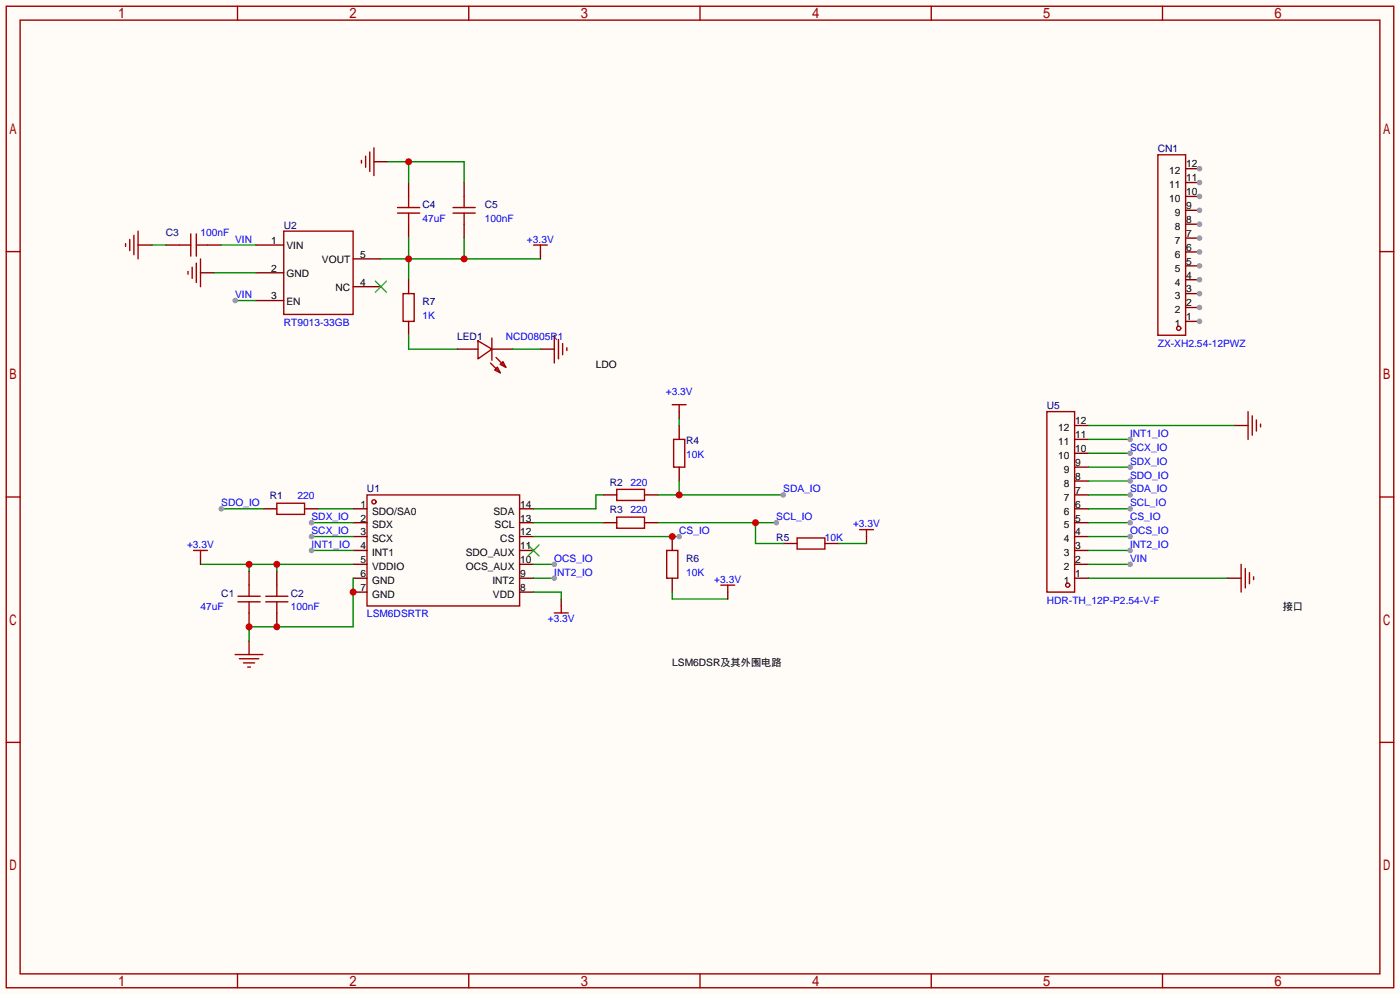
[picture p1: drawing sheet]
<svg xmlns="http://www.w3.org/2000/svg" width="256mm" height="182mm" viewBox="0 0 256 182" stroke-linecap="round" stroke-linejoin="round" font-family="sans-serif">
<path d="M0 0h256.3v181.9h-256.3z" fill="#fffcf7"/>
<g fill="none" stroke="#a10000" stroke-width=".25">
<path d="M1.1 1.1h254v179.6h-254zM3.7 3.7h248.9v174.5h-248.9zM43.5 1.1v2.6M85.8 1.1v2.6M128.1 1.1v2.6M170.5 1.1v2.6M212.8 1.1v2.6M1.1 46h2.6M252.6 46h2.5M1.1 90.9h2.6M50.7 92.1h5.1v2h-5.1zM67.2 90.6h27.9v20.3h-27.9z"/>
<path d="M252.6 90.9h2.5M43.6 110.1h4M43.6 109.1h4M45.6 107.1v2M45.6 110.1v2M48.6 110.1h4.1M48.6 109.1h4.1M50.7 107.1v2M50.7 110.1v2M1.1 135.8h2.6M252.6 135.8h2.5M43.5 178.2v2.5"/>
<path d="M85.8 178.2v2.5M128.1 178.2v2.5M170.5 178.2v2.5M212.8 178.2v2.5"/>
<circle cx="68.5" cy="91.8" r=".38"/>
</g>
<g fill="none" stroke="#870000" stroke-width=".25">
<path d="M48.1 93.1h2.6M55.8 93.1h2.5M64.6 93.1h2.6M64.6 95.6h2.6M64.6 98.2h2.6M95.1 93.1h2.6M95.1 95.6h2.6M95.1 98.2h2.6M45.6 104.5v2.6M45.6 112.1v2.6M50.7 104.5v2.6M50.7 112.1v2.6"/>
<path d="M64.6 100.7h2.6M64.6 103.3h2.6M64.6 105.8h2.6M64.6 108.3h2.6M95.1 100.7h2.6M95.1 103.3h2.6M95.1 105.8h2.6M95.1 108.3h2.6"/>
</g>
<path d="M96.6 99.7l2.1 2M98.7 99.7l-2.1 2" fill="none" stroke="#3c3" stroke-width=".25"/>
<path d="M58.3 93.1h6.3M36.7 103.3h27.9M45.6 103.3v1.2M50.7 103.3v1.2" fill="none" stroke="#008700" stroke-width=".25"/>
<g fill="#c00">
<circle cx="45.6" cy="103.3" r=".63"/>
<circle cx="50.7" cy="103.3" r=".63"/>
</g>
<path d="M36.7 102v1.3M45.6 117.2v2.6" fill="none" stroke="#870000" stroke-width=".25"/>
<path d="M35.4 100.7h2.6M36.7 100.7v1.3M43.1 119.8h5M43.8 120.5h3.6M44.6 121.3h2M45.3 122h.5" fill="none" stroke="#a10000" stroke-width=".25"/>
<path d="M64.6 105.8v8.9h-19v2.5" fill="none" stroke="#008700" stroke-width=".25"/>
<g fill="#c00">
<circle cx="45.6" cy="114.7" r=".63"/>
<circle cx="50.7" cy="114.7" r=".63"/>
<circle cx="64.6" cy="108.3" r=".63"/>
</g>
<path d="M123.1 74h2.5M124.3 74v1.3M112.9 89.5h5.1v2.1h-5.1zM112.9 94.6h5.1v2h-5.1zM123.3 80.4h2v5.1h-2zM145.9 98.4h5.1v2.1h-5.1z" fill="none" stroke="#a10000" stroke-width=".25"/>
<path d="M124.3 75.3v1.3M124.3 77.9v2.5M110.4 90.6h2.5M110.4 95.6h2.5M118 90.6h2.5M118 95.6h2.5M124.3 85.5v2.5M143.4 99.4h2.5M151 99.4h2.5" fill="none" stroke="#870000" stroke-width=".25"/>
<path d="M124.3 76.6v1.3M97.7 95.6h12.7M110.4 90.6h-1.3v2.5h-11.4M120.5 90.6h22.9M124.3 88v2.6" fill="none" stroke="#008700" stroke-width=".25"/>
<circle cx="124.3" cy="90.6" r=".63" fill="#c00"/>
<circle cx="143.4" cy="90.6" r=".51" fill="#999"/>
<path d="M120.5 95.6h21.6M138.3 95.6v3.8h5.1" fill="none" stroke="#008700" stroke-width=".25"/>
<circle cx="138.3" cy="95.6" r=".63" fill="#c00"/>
<circle cx="142.1" cy="95.6" r=".51" fill="#999"/>
<path d="M122 100.7h2.1v5.1h-2.1z" fill="none" stroke="#a10000" stroke-width=".25"/>
<path d="M123.1 98.2v2.5M123.1 105.8v2.5" fill="none" stroke="#870000" stroke-width=".25"/>
<path d="M97.7 98.2h26.6" fill="none" stroke="#008700" stroke-width=".25"/>
<circle cx="123.1" cy="98.2" r=".63" fill="#c00"/>
<circle cx="124.3" cy="98.2" r=".51" fill="#999"/>
<path d="M97.7 108.3h5v1.3M97.7 103.3h3.8M123.1 108.3v1.3h10.1" fill="none" stroke="#008700" stroke-width=".25"/>
<path d="M102.7 109.6v1.3M133.2 108.3v1.3" fill="none" stroke="#870000" stroke-width=".25"/>
<path d="M101.5 112.1h2.5M102.7 110.9v1.2M132 107.1h2.5M133.2 107.1v1.2" fill="none" stroke="#a10000" stroke-width=".25"/>
<circle cx="101.5" cy="103.3" r=".51" fill="#999"/>
<path d="M97.7 105.8h3.8" fill="none" stroke="#008700" stroke-width=".25"/>
<circle cx="101.5" cy="105.8" r=".51" fill="#999"/>
<path d="M57 95.6h7.6" fill="none" stroke="#008700" stroke-width=".25"/>
<circle cx="57" cy="95.6" r=".51" fill="#999"/>
<path d="M57 98.2h7.6" fill="none" stroke="#008700" stroke-width=".25"/>
<circle cx="57" cy="98.2" r=".51" fill="#999"/>
<path d="M57 100.7h7.6" fill="none" stroke="#008700" stroke-width=".25"/>
<circle cx="57" cy="100.7" r=".51" fill="#999"/>
<path d="M40.5 93.1h7.6" fill="none" stroke="#008700" stroke-width=".25"/>
<circle cx="40.5" cy="93.1" r=".51" fill="#999"/>
<path d="M25.3 44.8h2.5M30.4 44.8h2.5M36.7 49.9h2.5M38 44.8h2.5M46.9 44.8h5M46.9 49.9h5M46.9 55h5M64.6 52.5h5.1M64.6 47.4h5.1M158.6 98.2v1.2" fill="none" stroke="#870000" stroke-width=".25"/>
<g fill="none" stroke="#a10000" stroke-width=".25">
<path d="M23 44.6v.5M23.7 43.8v2M24.5 43.1v3.5M25.3 42.3v5.1M32.9 44.8h2M34.4 49.7v.5M34.9 42.8v4.1M35.2 48.9v2M35.9 44.8h2.1M35.9 42.8v4.1M35.9 48.1v3.6M36.7 47.4v5.1"/>
<path d="M51.9 42.3h12.7v15.2h-12.7zM157.4 96.9h2.5M158.6 96.9v1.3"/>
</g>
<path d="M27.8 44.8h2.6M39.2 49.9h7.7M40.5 44.8h6.4M43.1 55h3.8M153.5 99.4h5.1" fill="none" stroke="#008700" stroke-width=".25"/>
<path d="M68.7 51.4l2 2.1M70.7 51.4l-2 2.1" fill="none" stroke="#3c3" stroke-width=".25"/>
<circle cx="43.1" cy="55" r=".51" fill="#999"/>
<path d="M68.5 29.6h2.5M74.8 33.4v2.5M85 33.4v2.5M74.8 41v2.6M85 41v2.6" fill="none" stroke="#870000" stroke-width=".25"/>
<path d="M66.2 29.3v.5M66.9 28.6v2M67.7 27.8v3.6M68.5 27.1v5M72.8 39h4M72.8 38h4M74.8 35.9v2.1M74.8 39v2M82.9 39h4.1M82.9 38h4.1M85 35.9v2.1M85 39v2" fill="none" stroke="#a10000" stroke-width=".25"/>
<path d="M71 29.6h14v3.8M74.8 29.6v3.8" fill="none" stroke="#008700" stroke-width=".25"/>
<circle cx="74.8" cy="29.6" r=".63" fill="#c00"/>
<path d="M69.7 47.4h29.2M74.8 43.6v7.6M85 43.6v3.8" fill="none" stroke="#008700" stroke-width=".25"/>
<g fill="#c00">
<circle cx="85" cy="47.4" r=".63"/>
<circle cx="74.8" cy="47.4" r=".63"/>
</g>
<g fill="none" stroke="#870000" stroke-width=".25">
<path d="M74.8 51.2v2.5M74.8 58.8v2.5M98.9 46.1v1.3M83.7 63.9h3.8M90 63.9h3.9M98.9 63.9h2.6M196.7 77.9h2.6M196.7 98.2h2.6M196.7 95.6h2.6M196.7 93.1h2.6M196.7 90.6h2.6M196.7 88h2.6"/>
<path d="M196.7 85.5h2.6M196.7 82.9h2.6M196.7 80.4h2.6M196.7 105.8h2.6M196.7 103.3h2.6M196.7 100.7h2.6M224.7 105.8h2.5"/>
</g>
<g fill="none" stroke="#a10000" stroke-width=".25">
<path d="M73.8 53.7h2v5.1h-2zM97.7 44.8h2.5M98.9 44.8v1.3M87.5 62.4l2.5 1.5-2.5 1.8zM89.8 66.4l1.8 1.8M90 61.8v4.1M90.6 67.7l.5-.5 .5 1zM90.8 65.4l1.8 1.8M92.1 66.2l.5 1-1-.5zM101.5 61.3v5.1M102.2 62.1v3.6M103 62.9v2"/>
<path d="M103.8 63.6v.5M191.6 75.3h5.1v33h-5.1zM227.2 103.3v5M228 104v3.6M228.7 104.8v2M229.5 105.5v.5"/>
<circle cx="195.5" cy="107.1" r=".38"/>
</g>
<path d="M74.8 61.3v2.6h8.9M93.9 63.9h5M199.3 103.3h7.6" fill="none" stroke="#008700" stroke-width=".25"/>
<circle cx="206.9" cy="103.3" r=".51" fill="#999"/>
<path d="M199.3 98.2h7.6" fill="none" stroke="#008700" stroke-width=".25"/>
<circle cx="206.9" cy="98.2" r=".51" fill="#999"/>
<path d="M199.3 95.6h7.6" fill="none" stroke="#008700" stroke-width=".25"/>
<circle cx="206.9" cy="95.6" r=".51" fill="#999"/>
<path d="M199.3 100.7h7.6" fill="none" stroke="#008700" stroke-width=".25"/>
<circle cx="206.9" cy="100.7" r=".51" fill="#999"/>
<path d="M225.9 77.9h2.6" fill="none" stroke="#870000" stroke-width=".25"/>
<path d="M228.5 75.3v5.1M229.2 76.1v3.5M230 76.8v2.1M230.8 77.6v.5" fill="none" stroke="#a10000" stroke-width=".25"/>
<path d="M199.3 77.9h26.6M199.3 80.4h7.6" fill="none" stroke="#008700" stroke-width=".25"/>
<circle cx="206.9" cy="80.4" r=".51" fill="#999"/>
<path d="M199.3 88h7.6" fill="none" stroke="#008700" stroke-width=".25"/>
<circle cx="206.9" cy="88" r=".51" fill="#999"/>
<path d="M199.3 85.5h7.6" fill="none" stroke="#008700" stroke-width=".25"/>
<circle cx="206.9" cy="85.5" r=".51" fill="#999"/>
<path d="M199.3 82.9h7.6" fill="none" stroke="#008700" stroke-width=".25"/>
<circle cx="206.9" cy="82.9" r=".51" fill="#999"/>
<path d="M199.3 93.1h7.6" fill="none" stroke="#008700" stroke-width=".25"/>
<circle cx="206.9" cy="93.1" r=".51" fill="#999"/>
<path d="M199.3 90.6h7.6" fill="none" stroke="#008700" stroke-width=".25"/>
<circle cx="206.9" cy="90.6" r=".51" fill="#999"/>
<path d="M199.3 105.8h25.4" fill="none" stroke="#008700" stroke-width=".25"/>
<g fill="none" stroke="#a10000" stroke-width=".25">
<path d="M212 28.3h5v33h-5z"/>
<circle cx="215.8" cy="60.1" r=".38"/>
</g>
<path d="M217 58.8h2.6" fill="none" stroke="#870000" stroke-width=".25"/>
<circle cx="219.6" cy="58.8" r=".51" fill="#999"/>
<path d="M217 56.3h2.6" fill="none" stroke="#870000" stroke-width=".25"/>
<circle cx="219.6" cy="56.3" r=".51" fill="#999"/>
<path d="M217 53.7h2.6" fill="none" stroke="#870000" stroke-width=".25"/>
<circle cx="219.6" cy="53.7" r=".51" fill="#999"/>
<path d="M217 51.2h2.6" fill="none" stroke="#870000" stroke-width=".25"/>
<circle cx="219.6" cy="51.2" r=".51" fill="#999"/>
<path d="M217 48.6h2.6" fill="none" stroke="#870000" stroke-width=".25"/>
<circle cx="219.6" cy="48.6" r=".51" fill="#999"/>
<path d="M217 46.1h2.6" fill="none" stroke="#870000" stroke-width=".25"/>
<circle cx="219.6" cy="46.1" r=".51" fill="#999"/>
<path d="M217 43.6h2.6" fill="none" stroke="#870000" stroke-width=".25"/>
<circle cx="219.6" cy="43.6" r=".51" fill="#999"/>
<path d="M217 41h2.6" fill="none" stroke="#870000" stroke-width=".25"/>
<circle cx="219.6" cy="41" r=".51" fill="#999"/>
<path d="M217 38.5h2.6" fill="none" stroke="#870000" stroke-width=".25"/>
<circle cx="219.6" cy="38.5" r=".51" fill="#999"/>
<path d="M217 35.9h2.6" fill="none" stroke="#870000" stroke-width=".25"/>
<circle cx="219.6" cy="35.9" r=".51" fill="#999"/>
<path d="M217 33.4h2.6" fill="none" stroke="#870000" stroke-width=".25"/>
<circle cx="219.6" cy="33.4" r=".51" fill="#999"/>
<path d="M217 30.9h2.6" fill="none" stroke="#870000" stroke-width=".25"/>
<circle cx="219.6" cy="30.9" r=".51" fill="#999"/>
<g font-size="1.9" fill="#000080">
<text x="212" y="27.9">CN1</text>
<text x="51.9" y="41.8">U2</text>
<text x="77.3" y="38">C4</text>
<text x="88.8" y="38">C5</text>
<text x="30.4" y="43.1">C3</text>
<text x="77.3" y="55.8">R7</text>
<text x="83.7" y="62.2">LED1</text>
<text x="191.6" y="74.9">U5</text>
<text x="125.6" y="81.2">R4</text>
<text x="111.6" y="88.8">R2</text>
<text x="49.4" y="91.4">R1</text>
<text x="67.2" y="90.1">U1</text>
<text x="111.6" y="93.9">R3</text>
<text x="142.1" y="99">R5</text>
<text x="125.6" y="102.8">R6</text>
<text x="40.5" y="109.2">C1</text>
<text x="53.2" y="109.2">C2</text>
</g>
<g font-size="1.9">
<text x="214" y="34.5">11</text>
<text x="214" y="31.9">12</text>
<text x="217.2" y="35.7">10</text>
<text x="217.2" y="33.2">11</text>
<text x="217.2" y="30.6">12</text>
<text x="214" y="37">10</text>
<text x="215.1" y="39.5">9</text>
<text x="217.2" y="40.8">8</text>
<text x="217.2" y="38.3">9</text>
<text x="49.6" y="44.6">1</text>
<text x="52.5" y="45.6">VIN</text>
<text x="65.9" y="47.2">5</text>
<text x="215.1" y="47.2">6</text>
<text x="215.1" y="44.6">7</text>
<text x="215.1" y="42.1">8</text>
<text x="217.2" y="45.9">6</text>
<text x="217.2" y="43.3">7</text>
<text x="49.6" y="49.7">2</text>
<text x="52.5" y="50.7">GND</text>
<text x="58.9" y="48.2">VOUT</text>
<text x="61.4" y="53.3">NC</text>
<text x="65.9" y="52.2">4</text>
<text x="215.1" y="52.2">4</text>
<text x="215.1" y="49.7">5</text>
<text x="217.2" y="53.5">3</text>
<text x="217.2" y="51">4</text>
<text x="217.2" y="48.4">5</text>
<text x="49.6" y="54.8">3</text>
<text x="52.5" y="55.8">EN</text>
<text x="215.1" y="59.9">1</text>
<text x="215.1" y="57.3">2</text>
<text x="215.1" y="54.8">3</text>
<text x="217.2" y="58.6">1</text>
<text x="217.2" y="56">2</text>
<text x="109.1" y="67.2">LDO</text>
<text x="196.8" y="77.6">12</text>
<text x="193.7" y="84">10</text>
<text x="193.7" y="81.4">11</text>
<text x="193.7" y="78.9">12</text>
<text x="196.8" y="82.7">10</text>
<text x="196.8" y="80.2">11</text>
<text x="194.7" y="89.1">8</text>
<text x="194.7" y="86.5">9</text>
<text x="196.8" y="87.8">8</text>
<text x="196.8" y="85.3">9</text>
<text x="66" y="92.9">1</text>
<text x="66" y="95.4">2</text>
<text x="68.1" y="94.1">SDO/SA0</text>
<text x="90.3" y="94.1">SDA</text>
<text x="95.2" y="95.4">13</text>
<text x="95.2" y="92.9">14</text>
<text x="194.7" y="94.1">6</text>
<text x="194.7" y="91.6">7</text>
<text x="196.8" y="95.4">5</text>
<text x="196.8" y="92.9">6</text>
<text x="196.8" y="90.3">7</text>
<text x="66" y="98">3</text>
<text x="66" y="100.5">4</text>
<text x="68.1" y="96.7">SDX</text>
<text x="68.1" y="99.2">SCX</text>
<text x="68.1" y="101.8">INT1</text>
<text x="85.3" y="101.8">SDO_AUX</text>
<text x="90.6" y="96.7">SCL</text>
<text x="91.6" y="99.2">CS</text>
<text x="95.2" y="100.5">11</text>
<text x="95.2" y="98">12</text>
<text x="194.7" y="101.8">3</text>
<text x="194.7" y="99.2">4</text>
<text x="194.7" y="96.7">5</text>
<text x="196.8" y="100.5">3</text>
<text x="196.8" y="98">4</text>
<text x="66" y="103">5</text>
<text x="66" y="105.6">6</text>
<text x="68.1" y="104.3">VDDIO</text>
<text x="68.1" y="106.8">GND</text>
<text x="85.3" y="104.3">OCS_AUX</text>
<text x="90.1" y="106.8">INT2</text>
<text x="95.2" y="105.6">9</text>
<text x="95.2" y="103">10</text>
<text x="194.7" y="106.8">1</text>
<text x="194.7" y="104.3">2</text>
<text x="196.8" y="105.6">1</text>
<text x="196.8" y="103">2</text>
<text x="66" y="108.1">7</text>
<text x="68.1" y="109.4">GND</text>
<text x="90.2" y="109.4">VDD</text>
<text x="95.2" y="108.1">8</text>
<text x="234.8" y="111.7">接口</text>
<text x="123.1" y="121.9">LSM6DSR及其外围电路</text>
</g>
<g font-size="1.9" fill="#00f">
<text x="77.3" y="40.6">47uF</text>
<text x="88.8" y="40.6">100nF</text>
<text x="36.7" y="43.1">100nF</text>
<text x="43.1" y="44.4">VIN</text>
<text x="96.5" y="44.4">+3.3V</text>
<text x="43.1" y="54.5">VIN</text>
<text x="51.9" y="59.6">RT9013-33GB</text>
<text x="77.3" y="58.4">1K</text>
<text x="92.6" y="62.2">NCD0805R1</text>
<text x="212" y="63.4">ZX-XH2.54-12PWZ</text>
<text x="121.9" y="72.3">+3.3V</text>
<text x="125.6" y="83.8">10K</text>
<text x="206.9" y="79.9">INT1_IO</text>
<text x="206.9" y="82.5">SCX_IO</text>
<text x="115.4" y="88.8">220</text>
<text x="206.9" y="87.6">SDO_IO</text>
<text x="206.9" y="85">SDX_IO</text>
<text x="40.5" y="92.6">SDO_IO</text>
<text x="54.5" y="91.4">220</text>
<text x="57" y="95.2">SDX_IO</text>
<text x="115.4" y="93.9">220</text>
<text x="142.1" y="95.2">SCL_IO</text>
<text x="143.4" y="90.1">SDA_IO</text>
<text x="206.9" y="95.2">CS_IO</text>
<text x="206.9" y="92.6">SCL_IO</text>
<text x="206.9" y="90.1">SDA_IO</text>
<text x="34.2" y="100.3">+3.3V</text>
<text x="57" y="97.7">SCX_IO</text>
<text x="57" y="100.3">INT1_IO</text>
<text x="124.3" y="97.7">CS_IO</text>
<text x="151" y="99">10K</text>
<text x="156.2" y="96.5">+3.3V</text>
<text x="206.9" y="97.7">OCS_IO</text>
<text x="206.9" y="100.3">INT2_IO</text>
<text x="101.5" y="102.8">OCS_IO</text>
<text x="101.5" y="105.3">INT2_IO</text>
<text x="125.6" y="105.3">10K</text>
<text x="130.8" y="106.6">+3.3V</text>
<text x="206.9" y="102.8">VIN</text>
<text x="36.7" y="111.7">47uF</text>
<text x="53.2" y="111.7">100nF</text>
<text x="67.2" y="113">LSM6DSRTR</text>
<text x="100.3" y="113.7">+3.3V</text>
<text x="191.6" y="110.4">HDR-TH_12P-P2.54-V-F</text>
</g>
</svg>
